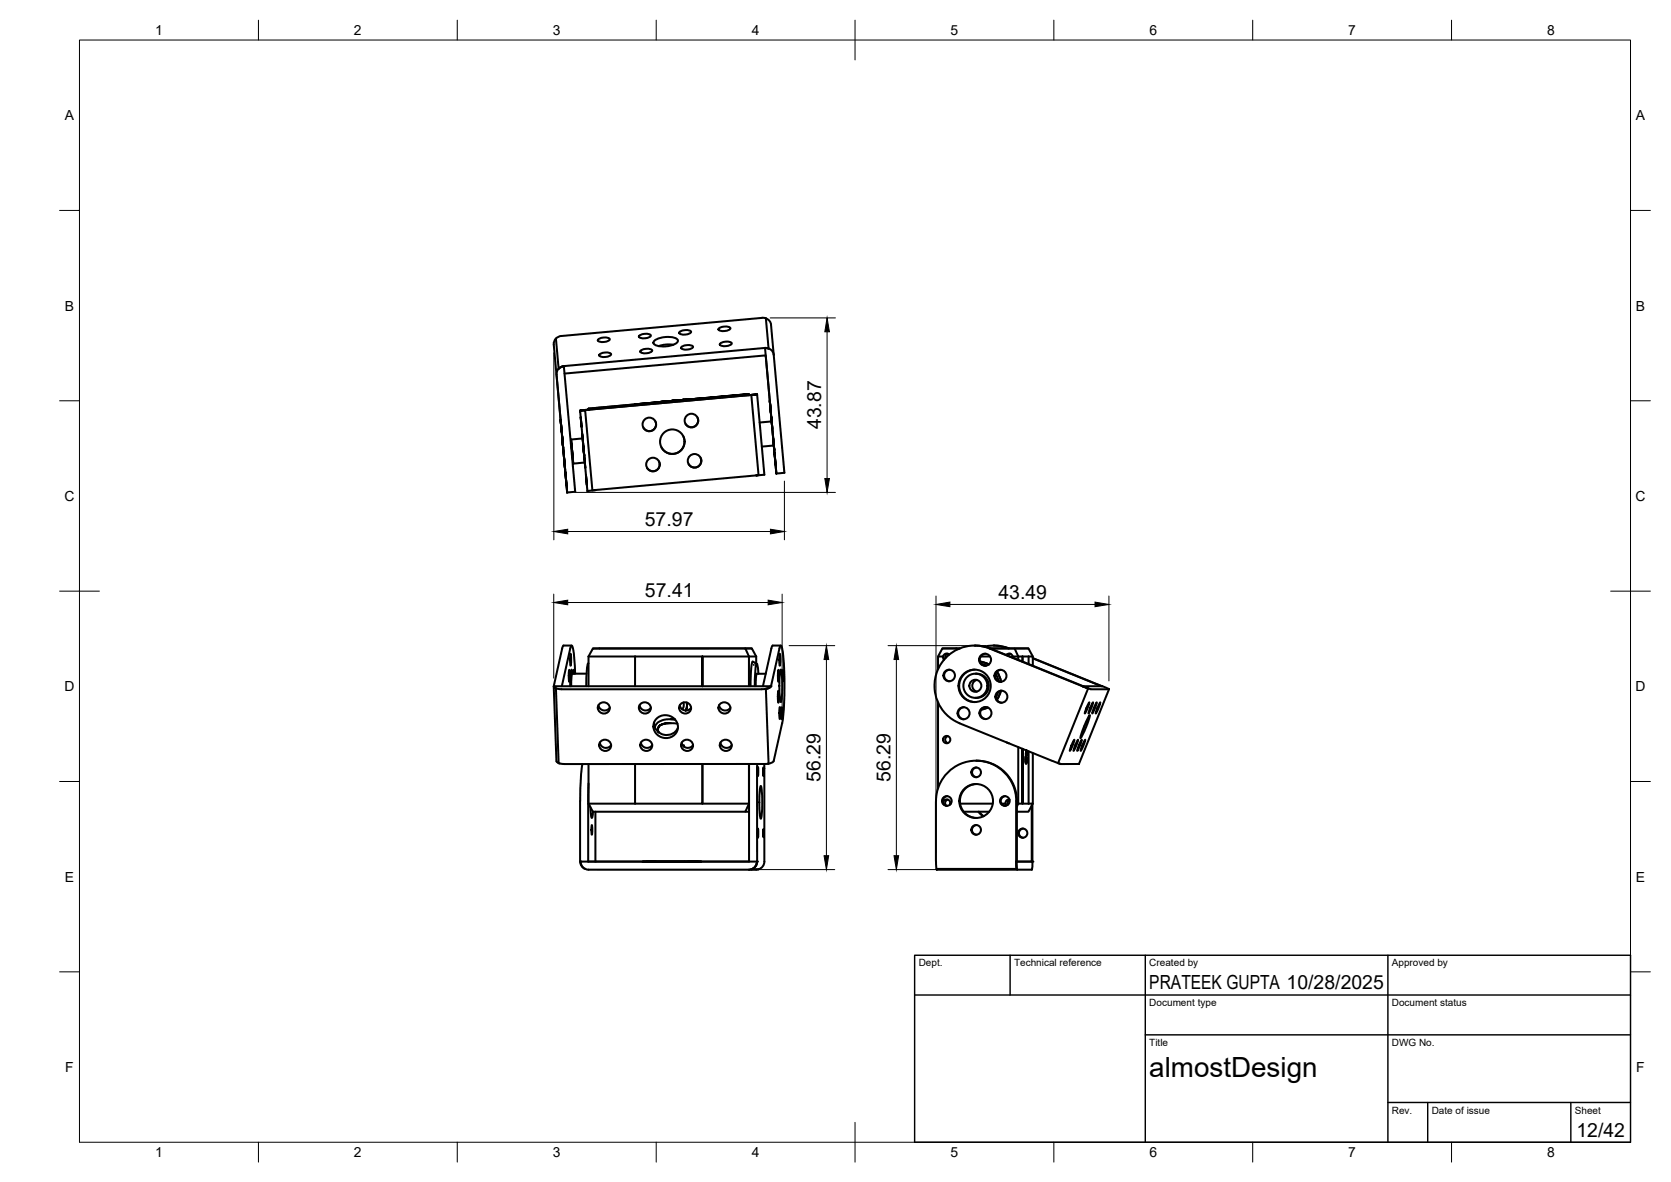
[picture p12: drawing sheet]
<svg xmlns="http://www.w3.org/2000/svg" width="420mm" height="297mm" viewBox="0 0 420 297" stroke-linecap="round" stroke-linejoin="round" font-family="sans-serif">
<!-- layer: Visible -->
<g fill="none" stroke="#000" stroke-width=".51">
<path d="M191.6 79.9l-50.4 4.5-.8 .2-.6 .5M191.6 79.9l.9 .1M192.5 80h.1M140.5 92.7l-.7-7.6-.5 .7-.1 .8 3.4 37.2-1.2-13.9M141.8 92.1l2.8 31.4-2 .3M141.8 92a1.95 1.95 0 0 0-1.9 2.1M141.8 92l-.7 .2-.6 .4M150.4 85.3a2.56 2.56 0 0 1 2.9-.1 2.32 2.32 0 0 1-3 .3zM150.7 89.1a2.56 2.56 0 0 1 3-.1 2.32 2.32 0 0 1-3.1 .3zM160.7 84.4a2.56 2.56 0 0 1 3-.1 2.32 2.32 0 0 1-3.1 .3zM161 88.2a2.56 2.56 0 0 1 3-.1 2.32 2.32 0 0 1-3 .3zM164.7 85.5a6 6 0 0 1 5.6-.2l.2 .3a3 3 0 0 1-3 1.4l-.8 .1a2.54 2.54 0 0 1-2.4-1z"/>
<path d="M169.3 86.6h-1.9l-1.8 .4M170.8 83.5a2.56 2.56 0 0 1 3-.1 2.32 2.32 0 0 1-3 .3zM171.3 87.2a2.56 2.56 0 0 1 3 0 2.32 2.32 0 0 1-3.1 .2zM180.7 82.6a2.56 2.56 0 0 1 3-.1 2.32 2.32 0 0 1-3.1 .3zM181 86.4a2.56 2.56 0 0 1 3-.1 2.32 2.32 0 0 1-3 .3zM188.9 99.3h-.6v-.3l-.2 .3M188.9 99.3l1.4-.2zM188.9 99.3l1.8 20.1-.6 .1M190.3 99.1l-44.3 4M190.4 99.1h-.1M190.4 99.1h.1M190.4 99.1l1.8 20.2-2 .2"/>
<path d="M190.4 99.1l-1.5 .2M192.3 87.4l-50.5 4.6M192.3 87.4l1 .2-.9-.1M192.4 87.5l2.8 31.5-2.7-29.7-50.6 4.6M192.4 87.5a1.95 1.95 0 0 1 2.2 1.7M192.6 80l.7 7.6M192.6 80a1.88 1.88 0 0 1 1.3 1.6l.6 7.6M194.5 89.2l2.7 29.5-2 .3M140.9 105.4l.3 3.1zM141 105.6l.2 3.1zM141.3 109.4l.3 3zM141.3 109.6l.8 8.1z"/>
<path d="M141.3 109.5l.3 3.1zM141.8 114.9l.3 3.1zM142.2 118.6l.2 2.9zM143.6 110.5l.5 6zM143.7 112l.3 3zM145.9 103.2l1.8 20.1 2-.2M145.9 103.2l1.2-.1 1.8 20.1 41.2-3.7M146 103.2h-.1M146 103.1v.1M146 104.9l.2 2.4zM146.4 109.1l.8 8.4zM146.5 110.2l-2.9 .3"/>
<path d="M146.7 112.1l.2 2.4zM147 116.2l-2.9 .3M147.1 103.1l-1.1 .1M147.3 119.5l.3 2.4zM148 103l-2 .1M159.7 101.6l28.6-2.6-40.3 3.7v.3v-.3l.3 .2M159.7 101.6h.1M159.7 101.6l16.9-1.5-28.6 2.6M164.7 101.1l8-.7zM164.8 105.9a1.7 1.7 0 0 1-.8 2.3 1.7 1.7 0 0 1-2.3-.8M165.1 101.1l1.3-.1zM165.1 101.1l-.5 .1 .5-.1"/>
<path d="M165.7 116a1.7 1.7 0 0 1-.8 2.3 1.7 1.7 0 0 1-2.2-.8M166.4 101l6.1-.6zM168.1 100.8h.1zM168.6 100.8h-.4h.4M169.3 100.7l1.6-.1zM170.8 100.6l1.2-.1-3 .3M171.1 100.6h.1M171.1 100.5l-2.5 .3 .7-.1M171.2 100.5l-.3 .1h.2M171.8 109.6a3.1 3.1 0 0 1-1.4 4.1 3.1 3.1 0 0 1-4.1-1.3M172.7 100.4l-8.1 .7M175.4 104.9a1.7 1.7 0 0 1-.8 2.3 1.7 1.7 0 0 1-2.3-.7"/>
<path d="M176.2 115a1.7 1.7 0 0 1-.8 2.3 1.7 1.7 0 0 1-2.3-.7M190.2 119.5h.1M191 106.2l3-.3 .1 1.1 .5 5-3 .2M193.5 100.7l.3 3zM193.6 100.9l.2 3zM193.9 104.7l.3 3zM193.9 104.8l.1 1.1zM194.4 110.2l.3 3zM194.8 113.8l.2 3zM139.2 172.5l.7 18.8 .3 .3 .5 .3M139.3 172.5l.5 .5M139.8 173l.7 18.8 1.3 .2"/>
<path d="M141.1 173.2h50.5M141.2 173.2l-1.4-.2-.5-.5 54.5-.1-.8 .6-1.4 .2M143.1 168.3l.2 1.5-.2 1.6-.1-1.6zM143.5 164.3l.1 1.5-.1 1.5-.2-1.5zM143.7 162.2h-2l-.2 .4-2.3 9.9 .6 .5M144 169.3l-.3-1-.2 1.3-.1 2.9M144.4 169.3l-.1-1-.1 1M144.6 169.3l-.4-5.6a1.66 1.66 0 0 0-.5-1.5l-2.4 10.3M147.5 169.3h-3.6l-.3 3.2M148 166.7h-.1a18.3 18.3 0 0 0-.5 5.7M148 165l1.1-2 1.6-.1h38.3l1.1 2.1M148 165h40.3v7.5"/>
<path d="M148 165v7.5M149.1 163l38.3-.1 .9 2.1h1.8M150.5 177.2a1.55 1.55 0 0 0 1.2 1.3 1.55 1.55 0 0 0 1.6-.7M159.7 165v7.5M160.8 177.2a1.55 1.55 0 0 0 1.2 1.3 1.55 1.55 0 0 0 1.7-.7M170.9 177.2a1.55 1.55 0 0 0 1.2 1.3 1.55 1.55 0 0 0 1.7-.7M171.8 176.5l.1 1.2-.4 .6M172.7 176.6v.6zM172.7 177.2l-.3 1.4zM176.6 165v7.5zM180.8 177.2a1.55 1.55 0 0 0 1.2 1.3 1.55 1.55 0 0 0 1.7-.7M187.4 162.9h1.6"/>
<path d="M189.5 167.1h.1M189.8 166.5h.1M190.1 165v1.7M190.3 166.8l-1-.5a18.9 18.9 0 0 0-.6 6.1M190.7 169.3l-.4-2.5a7 7 0 0 0-.5 3.8v1.8M192.5 169.3l-2.3 .1-.2 3M192.6 173.1l.7 18.8M192.6 173.1l.9-.3 .4-.3 2.4-10.3a1.5 1.5 0 0 1 .5 1.5l.3 3.4 .2 5.8-.2 5.3-.3 2.9-2.3 10.1-.6 .5-.9 .2M193.8 172.5l-.4 .3-.8 .3M195.7 173.6l.2 1.5-.2 1.5-.1-1.5zM195.7 168.3l.2 1.5-.2 1.6-.1-1.6zM196.1 177.7l.1 1.5-.1 1.5-.2-1.5z"/>
<path d="M196.1 164.3l.1 1.5-.1 1.5-.2-1.5zM196.3 162.2h-2l-.2 .4-2.3 9.9M196.3 168.3a22.6 22.6 0 0 1 0 8.1 22.6 22.6 0 0 1 0-8.1zM196.6 177.7l.1 1.5-.1 1.5-.2-1.5zM196.9 168.3l.1 1.5-.1 1.4-.1-1.4zM235.9 176.6v21.5M237 162.9h4.3h-4.3l-1.1 2.1M237.1 165l.3 .8M237.1 165h-1.2v3.2M238.3 164.3l-.5 .4-.1 .7M238.7 164.5a.94 .94 0 0 0-1.6 .5M238.7 168.3a1.45 1.45 0 0 0-1.3 1.5 1.45 1.45 0 0 0 1.3 1.4"/>
<path d="M242.4 177.7a1.51 1.51 0 0 0-1.5 1.5 1.51 1.51 0 0 0 1.5 1.5M245 162.2l2.1 .2 1.9 .6 23.4 9.5M245.1 168.3a4.1 4.1 0 0 0-3.9 4.1 4.1 4.1 0 0 0 3.9 4M245.2 169.3a3.1 3.1 0 0 1 3.4 3 3.1 3.1 0 0 1-3.4 3.1M245.6 170.9a1.51 1.51 0 0 0-1.1 1.4 1.51 1.51 0 0 0 1.1 1.5M246.4 166.3l2.2 .7M246.6 165h2.3M246.8 166.9l1.2 .4M247.5 162.5a10 10 0 0 1 6.1 .5M247.8 164.3a1.51 1.51 0 0 0-1.4 1.5 1.51 1.51 0 0 0 1.4 1.5M247.9 177.7a1.51 1.51 0 0 0-1.4 1.5 1.51 1.51 0 0 0 1.4 1.5M248.4 177.8l-1.7 .5"/>
<path d="M248.8 163l24.8 10M248.8 163a10.1 10.1 0 0 0-13.1 5.6 10.1 10.1 0 0 0 5.6 13.1M249.8 162.2l2.1 .2 1.8 .6M250.3 169.3l.8 1.9M250.6 168.8l.7 1.2 .4 1.3M251 174l-.5 1.1M251.6 173.6l-.9 2.3M251.7 168.3a1.51 1.51 0 0 0-1.5 1.5 1.51 1.51 0 0 0 1.5 1.5M251.9 173.6a1.51 1.51 0 0 0-1.5 1.5 1.51 1.51 0 0 0 1.5 1.5M253 164.6a.91 .91 0 0 1 1.1-.3 .91 .91 0 0 1 .6 .9M254 164.3l-.5 .5M254.6 165h4"/>
<path d="M255.1 163l3.5-.1 1.1 2.1M257.1 165v1.3zM258.6 162.9h-9.6l6.1 .1 .9 2v.8M258.6 165h1.1v2.3M258.6 165v1.9M259.7 165.4l17.4 7M259.7 165.4l17.3 7.1M272.2 172.5l1.4 .5M272.2 172.5h5M272.2 172.4l2.1 .8M273.6 173l-7.6 18.8M273.9 179.8l.1-.1v.4l-.6 1.7-1.7 3.7 .6-2.1z"/>
<path d="M273.9 176.5l-.4 1.4-.7 1.4 .4-1.4zM274.3 173.2h4.5l-7.5 18.8M274.8 176.5l-.4 1.4-.7 1.4 .4-1.4zM275.8 176.5l-.5 1.4-.7 1.4 .5-1.4zM276.7 176.5l-.5 1.4-.7 1.4 .4-1.4zM277.2 172.4l1.7 .8M146.4 192l-.4 3.7-.1 5.6M148 192v10M150.8 186.6a1.55 1.55 0 0 0 1.2 1.3 1.55 1.55 0 0 0 1.7-.7M159.7 192v10M161.2 186.6a1.55 1.55 0 0 0 1.1 1.3 1.55 1.55 0 0 0 1.7-.7M164.5 181.5a3.1 3.1 0 0 0 2.4 3.1 3.1 3.1 0 0 0 3.6-1.7"/>
<path d="M164.9 180.8a3.1 3.1 0 0 1 4.2-.6 3.1 3.1 0 0 1 .8 4.2 3.1 3.1 0 0 1-4.2 .6 3.1 3.1 0 0 1-.8-4.2zM165.4 183.4l.2 .7zM165.8 182.4l-.4 1 .1-.6 .6-.6zM168.3 181.7l-1.1 .1-1.1 .4 1.6-.4 2.6 .1M168.7 180.7l1 .1zM168.7 180.7l-2 .3a2.49 2.49 0 0 0-2 1.8M171.4 186.6a1.55 1.55 0 0 0 1.2 1.3 1.55 1.55 0 0 0 1.7-.7M171.7 187.3h.3v.3v-.3M181.2 186.6a1.55 1.55 0 0 0 1.2 1.3 1.55 1.55 0 0 0 1.6-.7M188.3 192v10h-11.7v-10v10h-16.9M188.4 192l-.1 24.5h-40.4l.1-19.6M190.4 192.8v23.7l-.4 1.2-1.1 .8"/>
<path d="M190.4 192v.8M190.6 192.7v2.3zM191.3 197.5a23.1 23.1 0 0 1 0 8.2 23.1 23.1 0 0 1 0-8.2zM192 192.8v2.3zM192.2 192v24.5l-.4 1.2-1.1 .8M192.3 192h-50.5M193.3 191.9l-1 .1M238.3 185a.92 .92 0 0 0-.6 .9 .92 .92 0 0 0 .6 .8M241.3 181.8l23.3 9.4M245.4 191.2a10.1 10.1 0 0 1 10.3 10.1v15.2h-.2M245.5 197a4.3 4.3 0 0 0-4.1 4.3 4.3 4.3 0 0 0 4.1 4.3M245.5 192.9a1.22 1.22 0 0 0-1.1 1.2 1.22 1.22 0 0 0 1.1 1.2"/>
<path d="M253.1 186.5l.6 .3M256 187.8v14.2h-.3M257.1 188.2v13.8zM257.9 190.9v.5zM257.9 190.9v-.6v.6M257.9 191.4v.4zM258 190v1.5M258 190.9v.6zM258 190.2v.7zM258 191.9h.1M258 190v.2zM258 188.6v.7l.1-.7"/>
<path d="M258.1 190.3v1.2M258.1 190.3v.2zM258.1 190l.1 1.9h-.2M258.1 188.6l-.1 1.2M258.1 190.9v.5zM258.1 190.9v-.4v.4M258.2 188.6v1.2M258.6 188.8v13.2M259.7 189.2v12.8h-1.1M264.6 191.2l2.1 .8M266.1 191.8l.6 .2M270.1 185.9l-.4 1.4-.7 1.4 .4-1.4z"/>
<path d="M271.1 185.9l-.5 1.4-.7 1.4 .5-1.4zM271.3 192h-4.6M271.3 192h.1M272 185.9l-.4 1.4-.7 1.4 .4-1.4zM272.9 185.9l-.5 1.4-.7 1.4 .5-1.4zM145.9 201.3v15.2M145.9 216.5a2.02 2.02 0 0 0 1.2 1.8M148 202l1.1 2M148 202h11.7M148.1 202.1l.1 .4v-.1M148.4 202.8l.2 2.1 .2 .7 .3-1.6M148.8 207.3v2.5z"/>
<path d="M149.7 204v12.5M161.6 216.5h3.4zM162.5 216.5h3.4zM166 216.5h6.1zM172.1 216.5h3.5zM172.9 216.5h3.4zM187.4 204h.9M188.3 202l-.9 2h-38.3M188.3 202h.1M188.9 218.5l-.6 .1M188.9 218.4h1.8M188.9 218.5a2.02 2.02 0 0 0 1.4-2h-44.3a2.05 2.05 0 0 0 2 2.1h42.1"/>
<path d="M190.6 208.2v2.3zM190.7 218.4l-.5 .1M192 208.3v2.1zM235.5 218.5h.1M237.1 201.7a.92 .92 0 0 1 1.1-.8 .92 .92 0 0 1 .7 1M238.2 200.1a1.22 1.22 0 0 0-1.2 1.2 1.22 1.22 0 0 0 1.2 1.2M238.3 200.9a.92 .92 0 0 0-.4 1.6M238.9 202h.2M238.9 202v.2M241.4 202h8.2M242.3 204h6.4M245.5 207.3a1.22 1.22 0 0 0-1.1 1.3 1.22 1.22 0 0 0 1.1 1.2"/>
<path d="M246 204l1.3 1.1M246.2 204l1.1 1.1M251.8 202h1M252.8 200.1a1.22 1.22 0 0 0-1.2 1.2 1.22 1.22 0 0 0 1.2 1.2M252.8 201.9l.3 .5M253.8 200.9l-.7 .3-.3 .7M253.8 201a.92 .92 0 0 0-.4 1.2M255.5 216.5v-15.2a10.1 10.1 0 0 0-10.1-10.1 10.1 10.1 0 0 0-10 10.1l-.1 15.2 .2 2M255.5 216.5l.1 1.9h-20.1M255.5 216.5h4.1M255.6 216.5l.2 2.1M257.3 208.2a1.15 1.15 0 0 0-1.1 1.2 1.15 1.15 0 0 0 1.1 1.1"/>
<path d="M258.6 202h-2.6l-.3 .7M259.4 202.5v14M259.6 202.1v14.4M259.6 216.5l-.2 2.1h-23.8l-.1-.2M259.6 216.5h.1M259.7 202l-1.1 2h-2.9"/>
<circle cx="163.3" cy="106.7" r="1.7"/>
<circle cx="164.2" cy="116.7" r="1.7"/>
<circle cx="169" cy="111" r="3.1"/>
<circle cx="173.9" cy="105.7" r="1.7"/>
<circle cx="174.6" cy="115.8" r="1.7"/>
<circle cx="151.8" cy="177.9" r="1.46"/>
<circle cx="162.1" cy="177.9" r="1.46"/>
<circle cx="172.2" cy="177.9" r="1.46"/>
<circle cx="182.1" cy="177.9" r="1.46"/>
<circle cx="238.7" cy="169.8" r="1.45"/>
<circle cx="242.3" cy="179.2" r="1.51"/>
<circle cx="245.1" cy="172.4" r="4.1"/>
<circle cx="245.2" cy="172.3" r="3"/>
<circle cx="245.2" cy="172.3" r="1.51"/>
<circle cx="247.7" cy="165.8" r="1.51"/>
<circle cx="247.8" cy="179.2" r="1.51"/>
<circle cx="251.6" cy="169.8" r="1.51"/>
<circle cx="251.8" cy="175.1" r="1.51"/>
<circle cx="152.1" cy="187.3" r="1.46"/>
<circle cx="162.4" cy="187.3" r="1.46"/>
<circle cx="172.7" cy="187.3" r="1.46"/>
<circle cx="182.4" cy="187.3" r="1.46"/>
<circle cx="238" cy="185.9" r=".92"/>
<circle cx="245.4" cy="194.1" r="1.22"/>
<circle cx="238.1" cy="201.3" r="1.22"/>
<circle cx="245.4" cy="208.6" r="1.22"/>
<circle cx="245.4" cy="201.3" r="4.3"/>
<circle cx="252.7" cy="201.3" r="1.22"/>
<circle cx="257.2" cy="209.4" r="1.15"/>
</g>
<g fill="#000">
<circle cx="141.8" cy="92.1" r=".25"/>
<circle cx="192.4" cy="87.5" r=".25"/>
<circle cx="145.9" cy="103.2" r=".25"/>
<circle cx="190.2" cy="119.5" r=".25"/>
<circle cx="147.7" cy="123.4" r=".25"/>
<circle cx="139.3" cy="172.5" r=".25"/>
<circle cx="193.7" cy="172.5" r=".25"/>
<circle cx="146" cy="216.5" r=".25"/>
<circle cx="190.3" cy="216.5" r=".25"/>
<circle cx="259.6" cy="216.5" r=".25"/>
</g>
<!-- layer: BORDER -->
<g fill="none" stroke="#000" stroke-width=".25">
<path d="M20 10.1h390v276.9h-390zM65 5.1v5M115 5.1v5M165 5.1v5M215 5.1v10M265 5.1v5M315 5.1v5M365 5.1v5M15 52.9h5M410 52.9h5M15 100.7h5M410 100.7h5"/>
<path d="M15 148.6h10M405 148.6h10M15 196.4h5M410 196.4h5M15 244.2h5M410 244.2h5M65 287v5M115 287v5M165 287v5M215 282.1v9.9M265 287v5M315 287v5"/>
<path d="M365 287v5"/>
</g>
<!-- layer: TITLEBLOCK -->
<path d="M230 240.1h180v46.9h-180zM230 250h180M254 240.1v9.9M288 240.1v46.9M349 240.1v46.9M288 260.1h122M349 277.1h61M359 277.1v9.9M395 277.1v9.9" fill="none" stroke="#000" stroke-width=".36"/>
<!-- layer: FD_Dimensions -->
<g fill="none" stroke="#000" stroke-width=".25">
<path d="M193.7 79.9h16.4M139.3 88.7v47M208 83.4v36.9M142.7 133.6h51M144.7 123.7h65.4M197.2 120.9v14.8M139.2 149.3v21.1M142.7 151.4h50.4M196.7 149.3v30.3M235.4 149.8v64.6M238.8 151.9h36.5M278.8 149.8v21.3"/>
<path d="M198.4 162.2h11.5M207.8 165.7v49.3M223.3 162.2h24.6M225.4 165.7v49.3M150.1 218.5h59.8M223.3 218.5h30.4"/>
</g>
<path d="M208 79.9l.6 3.5h-1.2zM139.3 133.6l3.4-.6v1.2zM193.7 133l3.5 .6-3.5 .6zM207.4 120.3h1.2l-.6 3.4zM139.2 151.4l3.5-.6v1.2zM193.1 150.8l3.6 .6-3.6 .6zM235.4 151.9l3.4-.6v1.2zM275.3 151.3l3.5 .6-3.5 .6zM207.8 162.2l.6 3.5h-1.2zM225.4 162.2l.6 3.5h-1.2zM207.2 215h1.2l-.6 3.5zM224.8 215h1.2l-.6 3.5z" fill="#000" stroke="#000" stroke-width=".25"/>
<text font-size="7" x="289" y="270.6">almostDesign</text>
<g font-size="4.9">
<text x="206.5" y="107.9" transform="rotate(-90 206.5 107.9)">43.87</text>
<text x="162.1" y="132.1">57.97</text>
<text x="162.2" y="150">57.41</text>
<text x="251.1" y="150.4">43.49</text>
<text x="206.3" y="196.5" transform="rotate(-90 206.3 196.5)">56.29</text>
<text x="223.9" y="196.5" transform="rotate(-90 223.9 196.5)">56.29</text>
<text x="289" y="248.5">PRATEEK GUPTA 10/28/2025</text>
<text x="396.4" y="285.7">12/42</text>
</g>
<g font-size="3.5">
<text x="39" y="8.8">1</text>
<text x="89" y="8.8">2</text>
<text x="139" y="8.8">3</text>
<text x="189" y="8.8">4</text>
<text x="239" y="8.8">5</text>
<text x="289" y="8.8">6</text>
<text x="339" y="8.8">7</text>
<text x="389" y="8.8">8</text>
<text x="16.3" y="30.2">A</text>
<text x="411.3" y="30.2">A</text>
<text x="16.3" y="78">B</text>
<text x="411.3" y="78">B</text>
<text x="16.2" y="125.9">C</text>
<text x="411.2" y="125.9">C</text>
<text x="16.2" y="173.7">D</text>
<text x="411.2" y="173.7">D</text>
<text x="16.3" y="221.6">E</text>
<text x="411.3" y="221.6">E</text>
<text x="16.4" y="269.4">F</text>
<text x="411.4" y="269.4">F</text>
<text x="39" y="290.8">1</text>
<text x="89" y="290.8">2</text>
<text x="139" y="290.8">3</text>
<text x="189" y="290.8">4</text>
<text x="239" y="290.8">5</text>
<text x="289" y="290.8">6</text>
<text x="339" y="290.8">7</text>
<text x="389" y="290.8">8</text>
</g>
<g font-size="2.5">
<text x="231" y="242.9">Dept.</text>
<text x="255" y="242.9">Technical reference</text>
<text x="289" y="242.9">Created by</text>
<text x="350" y="242.9">Approved by</text>
<text x="289" y="252.8">Document type</text>
<text x="350" y="252.8">Document status</text>
<text x="289" y="262.9">Title</text>
<text x="350" y="262.9">DWG No.</text>
<text x="350" y="279.9">Rev.</text>
<text x="360" y="279.9">Date of issue</text>
<text x="396" y="279.9">Sheet</text>
</g>
</svg>
